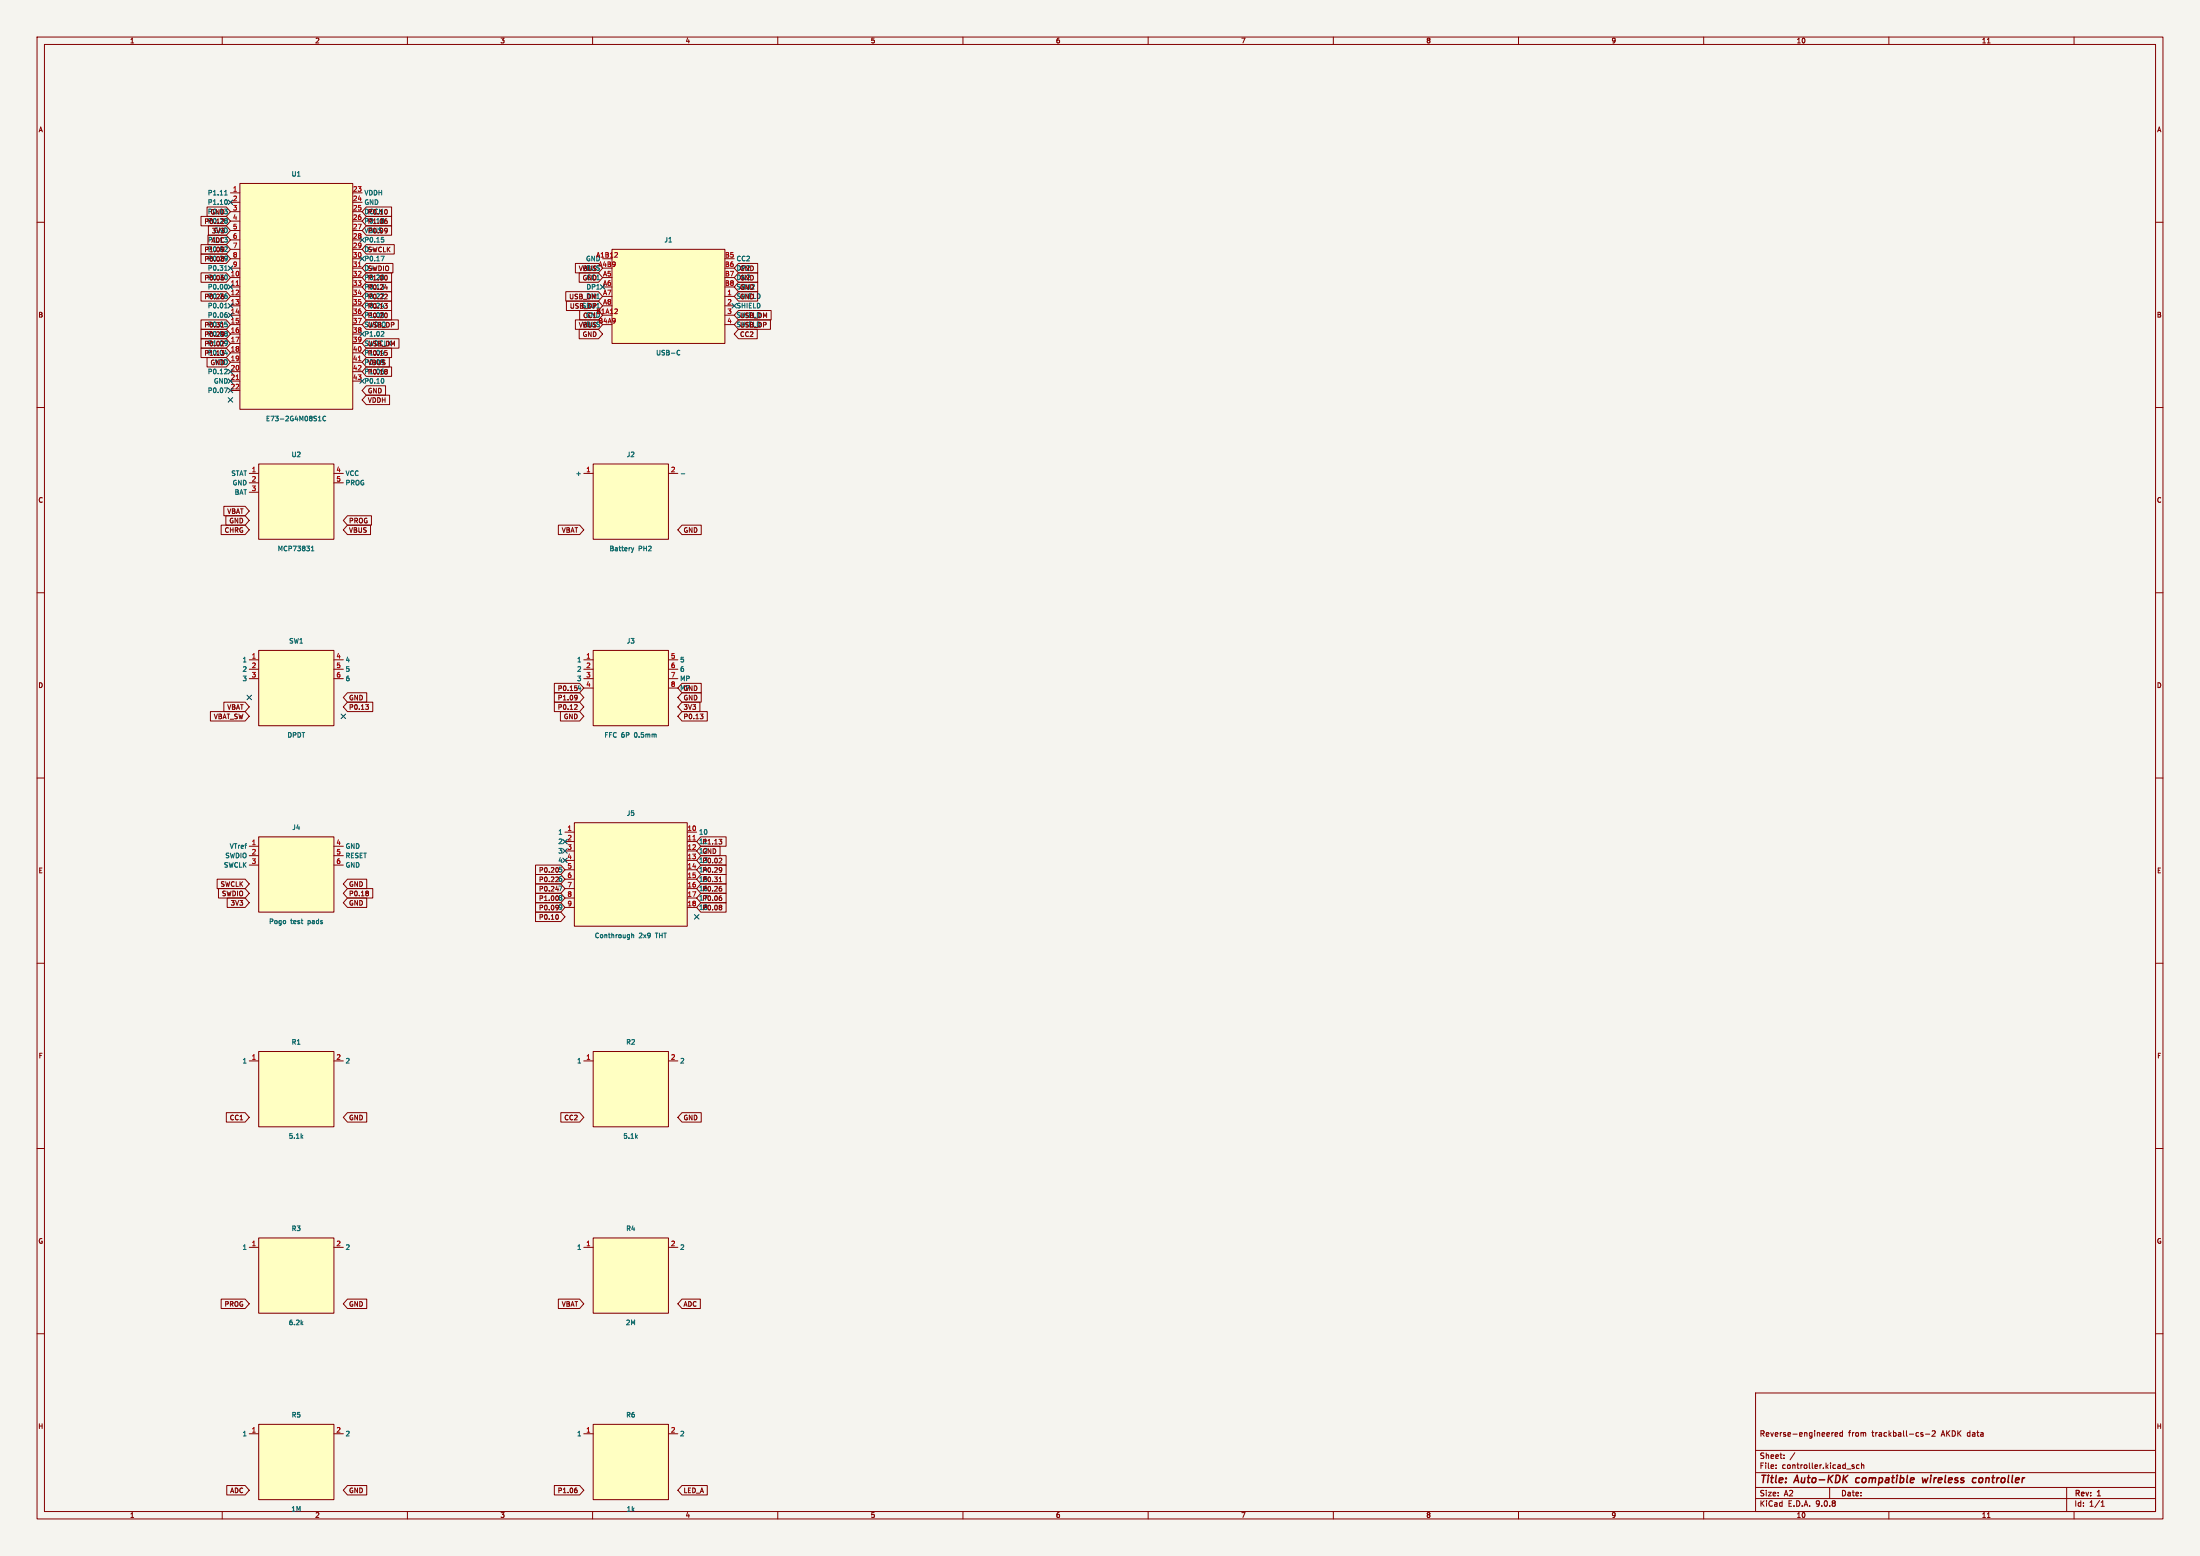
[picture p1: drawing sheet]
<svg xmlns="http://www.w3.org/2000/svg" width="594mm" height="420mm" viewBox="0 0 594 420" stroke-linecap="round" stroke-linejoin="round" font-family="sans-serif">
<path d="M0 0h594v420h-594z" fill="#f5f4ef" stroke="#f5f4ef" stroke-width=".27"/>
<g fill="none" stroke="#840000" stroke-width=".27">
<path d="M10 10h574v400h-574zM12 12h570v396h-570zM60 10v2M110 10v2M160 10v2M210 10v2M260 10v2M310 10v2M360 10v2M410 10v2M460 10v2M510 10v2"/>
<path d="M536.6 11.6h.7M560 10v2M10 60h2M582 60h2M10 110h2M582 110h2M10 160h2M582 160h2M10 210h2M582 210h2M10 260h2M582 260h2"/>
<path d="M10 310h2M582 310h2M10 360h2M474 376h108v32h-108zM582 360h2M474 397.5h108M474 391.5h108M479.5 396.2v.2M479.5 395.4v.2M481.7 393.5v.2M481.7 392.7v.2M484.6 392.1l-1.3 1.9"/>
<path d="M494.6 386.7v1M495 386.7l-.4 .3M495.5 387.2l.7-.2-.1-.3h-.4l-.2 .2v.7h.6M497.5 386.7h-.5l-.3 .3 .2 .6h.6M497.5 386.2v1.5M500.1 395.8l.5 .1 .1 .3-.2 .2-.5-.1M500.1 395.4h.5M502 395.4h-.5l-.3 .3 .2 .6h.6M502.6 395.5l.6-.1v1M502.6 394.9v1.5M519.2 386.7h-.4l-.2 .2 .1 .2 .5 .1v.4h-.6M519.9 387.1h1.1"/>
<path d="M521.7 386.3l.5-.1 .3 .4-.9 1.1h.9M60 408v2M110 408v2M160 408v2M210 408v2M260 408v2M310 408v2M360 408v2M410 408v2M460 408v2M474 404.5h108M474 401.5h108"/>
<path d="M494 401.5v3M510 408v2M536.6 409.6h.7M558 401.5v6.5M560 408v2M567.3 406.6h.9M567.3 405.5l.4-.4v1.5"/>
</g>
<path d="M501.2 399.1l-.2 .7 .4 .4M519 398.9l.3 1.3 .5-1 .2 1 .6-1.3M533.6 399l-.6-.1-.3 .2M534.3 399.2v.8M532.7 400.1h.8" fill="none" stroke="#840000" stroke-width=".4"/>
<path d="M160.2 283.8h20.3v20.3h-20.3z" fill="#ffffc2"/>
<path d="M157.6 286.4h2.6M160.2 283.8h20.3v20.3h-20.3zM180.5 286.4h2.5" fill="none" stroke="#840000" stroke-width=".27"/>
<path d="M64.8 49.5h30.4v61h-30.4z" fill="#ffffc2"/>
<g fill="none" stroke="#840000" stroke-width=".27">
<path d="M62.2 52.1h2.6M62.2 54.6h2.6M62.2 57.1h2.6M62.2 59.7h2.6M64.8 49.5h30.4v61h-30.4zM95.2 52.1h2.6M95.2 54.6h2.6M95.2 57.1h2.6M95.2 59.7h2.6M62.2 62.2h2.6M62.2 64.8h2.6M62.2 67.3h2.6"/>
<path d="M62.2 69.8h2.6M62.2 72.4h2.6M62.2 74.9h2.6M62.2 77.5h2.6M95.2 62.2h2.6M95.2 64.8h2.6M95.2 67.3h2.6M95.2 69.8h2.6M95.2 72.4h2.6M95.2 74.9h2.6M95.2 77.5h2.6M62.2 80h2.6"/>
<path d="M62.2 82.5h2.6M62.2 85.1h2.6M62.2 87.6h2.6M62.2 90.2h2.6M62.2 92.7h2.6M62.2 95.2h2.6M62.2 97.8h2.6M95.2 80h2.6M95.2 82.5h2.6M95.2 85.1h2.6M95.2 87.6h2.6M95.2 90.2h2.6"/>
<path d="M95.2 92.7h2.6M95.2 95.2h2.6M95.2 97.8h2.6M62.2 100.3h2.6M62.2 102.9h2.6M62.2 105.4h2.6M95.2 100.3h2.6M95.2 102.9h2.6"/>
</g>
<g fill="none" stroke="#006464" stroke-width=".27">
<path d="M60.6 56.4h.8l-.5 .5M60.6 52.6h.8M60.9 51.6l.1-.2v1.2M61.1 53.9a.79 .79 0 0 1 0 1.3M61.1 56.9l.3 .3-.3 .5M61.1 59l.3 .2-.3 .3 .3 .5-.3 .3M60.6 64.1h.8l-.5 .5M60.6 73h.8M60.9 71.9l.1-.2v1.3M61 79.3h.2M61.1 74.2a.79 .79 0 0 1 0 1.3M61.1 76.8a.79 .79 0 0 1 0 1.2"/>
<path d="M61.1 64.6l.3 .2-.3 .5M61.1 66.6l.3 .3-.1 .3-.7 .7h.8M61.1 69.1l.3 .3-.3 1M61.1 79.8l.3 .2-.3 .6M61.4 69.7l-.3 .2M98.5 61.5l.4 1.3M102.9 69.1h.8l-.5 1.3M103 64.1h.6M103.4 64.6l.2 .2-.2 .5M60.6 83.1h.8M60.6 95.4h.8M60.7 86.9h.6"/>
<path d="M60.9 82l.1-.2v1.3M61 84.4h.2M61.1 84.9l.3 .2-.3 .6M61.1 87.4l.3 .3-.3 .5M61.1 89.5l.3 .2-.3 .3 .3 .5-.3 .2M61.1 92l.3 .3-.3 .9M61.1 99.6l.3 .3-.1 .3-.7 .7h.8M61.2 95v.8M61.4 92.6l-.3 .2M103.4 89.5l.2 .2v.3l-.7 .7h.7M60.6 104.7h.8l-.5 1.3M86 113.6h.7"/>
<path d="M86.2 112.5l.1-.2v1.3M88 112.5a.56 .56 0 0 0-.8 .5 .56 .56 0 0 0 .8 .5M103.3 102.2a.79 .79 0 0 1 0 1.2"/>
</g>
<path d="M63.7 77h.8M96.8 72h.7M96.8 97.4h.7M63.7 102.4h.8" fill="none" stroke="#a90000" stroke-width=".27"/>
<path d="M69.8 384.5h20.4v20.3h-20.4z" fill="#ffffc2"/>
<path d="M67.3 387h2.5M69.8 384.5h20.4v20.3h-20.4zM90.2 387h2.5" fill="none" stroke="#840000" stroke-width=".27"/>
<path d="M160.2 384.5h20.3v20.3h-20.3z" fill="#ffffc2"/>
<path d="M157.6 387h2.6M160.2 384.5h20.3v20.3h-20.3zM180.5 387h2.5" fill="none" stroke="#840000" stroke-width=".27"/>
<path d="M69.8 283.8h20.4v20.3h-20.4z" fill="#ffffc2"/>
<path d="M67.3 286.4h2.5M69.8 283.8h20.4v20.3h-20.4zM90.2 286.4h2.5" fill="none" stroke="#840000" stroke-width=".27"/>
<path d="M69.8 334.1h20.4v20.4h-20.4z" fill="#ffffc2"/>
<path d="M67.3 336.7h2.5M69.8 334.1h20.4v20.4h-20.4zM90.2 336.7h2.5" fill="none" stroke="#840000" stroke-width=".27"/>
<path d="M160.2 334.1h20.3v20.4h-20.3z" fill="#ffffc2"/>
<path d="M157.6 336.7h2.6M160.2 334.1h20.3v20.4h-20.3zM180.5 336.7h2.5" fill="none" stroke="#840000" stroke-width=".27"/>
<path d="M160.2 125.2h20.3v20.4h-20.3z" fill="#ffffc2"/>
<path d="M157.6 127.8h2.6M160.2 125.2h20.3v20.4h-20.3zM180.5 127.8h2.5" fill="none" stroke="#840000" stroke-width=".27"/>
<path d="M183.9 127.9h1M170.5 147.8l.3 .9M170.8 148.7l-.2 .3M171.1 147.8l-.3 .9" fill="none" stroke="#006464" stroke-width=".27"/>
<path d="M155.1 222.1h30.5v27.9h-30.5z" fill="#ffffc2"/>
<g fill="none" stroke="#840000" stroke-width=".27">
<path d="M152.5 224.6h2.6M152.5 227.2h2.6M152.5 229.7h2.6M152.5 232.2h2.6M152.5 234.8h2.6M152.5 237.3h2.6M152.5 239.9h2.6M155.1 222.1h30.5v27.9h-30.5zM185.6 224.6h2.5M185.6 227.2h2.5M185.6 229.7h2.5M185.6 232.2h2.5"/>
<path d="M185.6 234.8h2.5M185.6 237.3h2.5M185.6 239.9h2.5M152.5 242.4h2.6M152.5 244.9h2.6M185.6 242.4h2.5M185.6 244.9h2.5"/>
</g>
<path d="M187.1 226.7h.7" fill="none" stroke="#a90000" stroke-width=".27"/>
<path d="M170.6 251.9v1.2M170.6 252.4l.4-.1 .1 .8" fill="none" stroke="#006464" stroke-width=".27"/>
<path d="M160.2 175.6h20.3v20.3h-20.3z" fill="#ffffc2"/>
<path d="M157.6 178.1h2.6M160.2 175.6h20.3v20.3h-20.3zM180.5 178.1h2.5M157.6 180.6h2.6M157.6 183.2h2.6M157.6 185.7h2.6M180.5 180.6h2.5M180.5 183.2h2.5M180.5 185.7h2.5" fill="none" stroke="#840000" stroke-width=".27"/>
<path d="M69.8 225.9h20.4v20.3h-20.4z" fill="#ffffc2"/>
<path d="M67.3 228.4h2.5M67.3 231h2.5M67.3 233.5h2.5M69.8 225.9h20.4v20.3h-20.4zM90.2 228.4h2.5M90.2 231h2.5M90.2 233.5h2.5" fill="none" stroke="#840000" stroke-width=".27"/>
<path d="M165.2 67.3h30.5v25.4h-30.5z" fill="#ffffc2"/>
<path d="M165.2 67.3h30.5v25.4h-30.5zM195.7 80h2.6M195.7 82.5h2.6M195.7 85.1h2.6M195.7 87.6h2.6" fill="none" stroke="#840000" stroke-width=".27"/>
<path d="M165.9 69.4h.8M166.7 68.3v.4M165.9 84.7h.8M166.7 83.5v.4" fill="none" stroke="#a90000" stroke-width=".27"/>
<path d="M183 94.6l.6 .1M183.6 95.7l-.6 .1" fill="none" stroke="#006464" stroke-width=".27"/>
<path d="M69.8 125.2h20.4v20.4h-20.4z" fill="#ffffc2"/>
<path d="M67.3 127.8h2.5M67.3 130.3h2.5M67.3 132.9h2.5M69.8 125.2h20.4v20.4h-20.4zM90.2 127.8h2.5M90.2 130.3h2.5" fill="none" stroke="#840000" stroke-width=".27"/>
<path d="M84.1 148.7h.7M84.1 147.8l.3-.4v1.3" fill="none" stroke="#006464" stroke-width=".27"/>
<path d="M69.8 175.6h20.4v20.3h-20.4z" fill="#ffffc2"/>
<g fill="none" stroke="#840000" stroke-width=".27">
<path d="M54.3 58.4h6.8l1.1 1.3-1.1 1.3h-6.8zM55.9 55.9h5.2l1.1 1.2-1.1 1.3h-5.2zM98.9 58.4h6.8v2.6h-6.8l-1.1-1.3zM98.9 55.9h6.8v2.5h-6.8l-1.1-1.3zM104.2 59.1h.2M104.3 56.5a.79 .79 0 0 1 0 1.3M104.3 59.6l.3 .2-.3 .6M54.3 78.7h6.8l1.1 1.3-1.1 1.3h-6.8zM54.3 73.6h6.8l1.1 1.3-1.1 1.3h-6.8zM54.3 68.6h6.8l1.1 1.2-1.1 1.3h-6.8zM54.3 66h6.8l1.1 1.3-1.1 1.3h-6.8zM56.1 63.5h5l1.1 1.3-1.1 1.2h-5z"/>
<path d="M56.3 60.9h4.8l1.1 1.3-1.1 1.3h-4.8zM98.9 78.7h6.8v2.6h-6.8l-1.1-1.3zM98.9 76.2h6.8v2.5h-6.8l-1.1-1.2zM98.9 73.6h6.8v2.6h-6.8l-1.1-1.3zM98.9 71.1h7.2v2.6h-7.2l-1.1-1.3zM98.9 66h7.6v2.6h-7.6l-1.1-1.3zM98.9 60.9h6.8v2.6h-6.8l-1.1-1.3zM103.8 77.7h.8M104.3 74.3a.79 .79 0 0 1 0 1.3M104.3 61.6l.3 .3-.3 .9M104.3 79.4l.3 .2-.1 .3-.7 .8h.8M104.4 77.3v.8"/>
<path d="M104.6 62.2l-.3 .2M152.8 78.7h8.8l1.1 1.3-1.1 1.3h-8.8zM155.4 71.1h6.2l1.1 1.3-1.1 1.3h-6.2zM156.4 73.6h5.2l1.1 1.3-1.1 1.3h-5.2zM156.4 71.8l.4 1.3M199.4 71.1h5.2v2.6h-5.2l-1.1-1.3zM199.4 73.6h5.2v2.6h-5.2l-1.1-1.3zM199.4 76.2h5.2v2.5h-5.2l-1.1-1.2zM199.4 78.7h5.2v2.6h-5.2l-1.1-1.3zM54.3 86.3h6.8l1.1 1.3-1.1 1.3h-6.8zM54.3 94h6.8l1.1 1.2-1.1 1.3h-6.8zM54.3 91.4h6.8l1.1 1.3-1.1 1.3h-6.8z"/>
<path d="M54.3 88.9h6.8l1.1 1.3-1.1 1.2h-6.8zM55.9 96.5h5.2l1.1 1.3-1.1 1.3h-5.2zM98.9 81.3h6.8v2.5h-6.8l-1.1-1.3zM98.9 83.8h6.8v2.6h-6.8l-1.1-1.3zM98.9 86.3h8.6v2.6h-8.6l-1.1-1.3zM98.9 91.4h8.8v2.6h-8.8l-1.1-1.3zM98.9 94h6.8v2.5h-6.8l-1.1-1.3zM98.9 96.5h6.2v2.6h-6.2l-1.1-1.3zM98.9 99h6.8v2.6h-6.8l-1.1-1.3zM103.8 81.9h.8l-.5 .5M103.9 94.6h.6M104.3 84.5a.79 .79 0 0 1 0 1.3"/>
<path d="M104.3 82.4l.3 .3-.3 .5M104.3 95.1l.3 .3-.3 .5M104.3 99.7l.3 .3-.3 .3 .3 .4-.3 .3M106.1 93l.4-.9v1.3M152.9 81.3h8.7l1.1 1.2-1.1 1.3h-8.7zM155.4 86.3h6.2l1.1 1.3-1.1 1.3h-6.2zM156.4 88.9h5.2l1.1 1.3-1.1 1.2h-5.2zM156.4 87l.4 1.3M156.5 83.8h5.1l1.1 1.3-1.1 1.3h-5.1zM199.4 88.9h5.1v2.5h-5.1l-1.1-1.2zM199.4 86.3h8.6v2.6h-8.6l-1.1-1.3zM199.4 83.8h8.8v2.6h-8.8l-1.1-1.3z"/>
<path d="M98.9 104.1h5.2v2.6h-5.2l-1.1-1.3zM98.9 106.7h6.3v2.5h-6.3l-1.1-1.3zM60.4 136.7h5.8l1.1 1.2-1.1 1.3h-5.8zM61 139.2h5.2l1.1 1.3-1.1 1.3h-5.2zM93.8 139.2h6.5v2.6h-6.5l-1.1-1.3zM59.7 141.7h6.5l1.1 1.3-1.1 1.3h-6.5zM93.8 141.7h6.2v2.6h-6.2l-1.1-1.3zM150.8 141.7h5.7l1.1 1.3-1.1 1.3h-5.7zM184.1 141.7h5.2v2.6h-5.2l-1.1-1.3zM67.3 178.1h2.5M69.8 175.6h20.4v20.3h-20.4zM90.2 178.1h2.5"/>
<path d="M56.8 192.1h9.4l1.1 1.2-1.1 1.3h-9.4zM60.4 189.5h5.8l1.1 1.3-1.1 1.3h-5.8zM67.3 180.6h2.5M67.3 183.2h2.5M90.2 180.6h2.5M90.2 183.2h2.5M93.8 187h5.2v2.5h-5.2l-1.1-1.2zM93.8 189.5h6.8v2.6h-6.8l-1.1-1.3zM98.7 190.2h.8l-.4 .5M99.2 190.7l.3 .2-.3 .6M149.7 184.4h6.8l1.1 1.3-1.1 1.3h-6.8zM149.7 187h6.8l1.1 1.3-1.1 1.2h-6.8z"/>
<path d="M149.7 189.5h6.8l1.1 1.3-1.1 1.3h-6.8zM151.3 192.1h5.2l1.1 1.2-1.1 1.3h-5.2zM155.6 187.7l.2 .2-.2 1M155.6 190.2l.2 .2v.3l-.7 .8h.7M155.8 188.2l-.2 .2M184.1 187h5.2v2.5h-5.2l-1.1-1.2zM184.1 189.5h4.9v2.6h-4.9l-1.1-1.3zM184.1 192.1h6.9v2.5h-6.9l-1.1-1.3zM184.1 184.4h5.2v2.6h-5.2l-1.1-1.3zM189 192.7h.8l-.4 .5M189.6 193.2l.2 .3-.2 .5M58.6 237.3h7.6l1.1 1.3-1.1 1.3h-7.6z"/>
<path d="M59 239.8h7.2l1.1 1.3-1.1 1.3h-7.2zM93.8 237.3h5.2v2.6h-5.2l-1.1-1.3zM93.8 239.8h6.8v2.6h-6.8l-1.1-1.3zM144.6 233.5h6.8l1.1 1.3-1.1 1.2h-6.8zM144.6 236h6.8l1.1 1.3-1.1 1.3h-6.8zM144.6 238.6h6.8l1.1 1.3-1.1 1.2h-6.8zM150.7 237.3l-.7 .7h.8M189.2 231h6.8v2.5h-6.8l-1.1-1.3zM189.2 233.5h6.8v2.5h-6.8l-1.1-1.2zM189.2 236h6.8v2.6h-6.8l-1.1-1.3zM189.2 238.6h6.8v2.5h-6.8l-1.1-1.2zM189.2 228.4h5.2v2.6h-5.2l-1.1-1.3z"/>
<path d="M189.2 225.9h6.8v2.5h-6.8l-1.1-1.2zM194.1 226.6h.8l-.4 .4M194.2 238h.7M194.4 236.9l.1-.2v1.3M194.5 239.3h.3M194.6 231.6l.3 .3-.1 .3-.7 .7h.8M194.6 227l.3 .3-.3 .5M194.6 234.2l.3 .2-.3 1M194.6 239.7l.3 .3-.3 .5M194.9 234.7l-.3 .3M61.3 242.4h4.9l1.1 1.3-1.1 1.2h-4.9zM93.8 242.4h5.2v2.5h-5.2l-1.1-1.2z"/>
<path d="M99.2 240.5l.3 .3-.3 .3 .3 .4-.3 .3M144.6 241.1h6.8l1.1 1.3-1.1 1.3h-6.8zM144.6 243.7h6.8l1.1 1.2-1.1 1.3h-6.8zM144.6 246.2h6.8l1.1 1.3-1.1 1.2h-6.8zM150 240.1h.8M150.5 246.9a.79 .79 0 0 1 0 1.2M189.2 241.1h6.8v2.6h-6.8l-1.1-1.3zM189.2 243.7h6.8v2.5h-6.8l-1.1-1.3zM194.5 241.8h.3M194.6 242.3l.3 .2-.3 .6M194.6 244.3l.3 .3-.3 .3 .3 .5-.3 .2M61.1 300.3h5.1l1.1 1.3-1.1 1.3h-5.1z"/>
<path d="M93.8 300.3h5.2v2.6h-5.2l-1.1-1.3zM151.4 300.3h5.1l1.1 1.3-1.1 1.3h-5.1zM184.1 300.3h5.2v2.6h-5.2l-1.1-1.3zM59.7 350.6h6.5l1.1 1.3-1.1 1.3h-6.5zM93.8 350.6h5.2v2.6h-5.2l-1.1-1.3zM150.8 350.6h5.7l1.1 1.3-1.1 1.3h-5.7zM184.1 350.6h5v2.6h-5l-1.1-1.3zM61.2 401h5l1.1 1.2-1.1 1.3h-5zM93.8 401h5.2v2.5h-5.2l-1.1-1.3zM149.7 401h6.8l1.1 1.2-1.1 1.3h-6.8zM155.5 401.6h.2M155.6 402.1l.2 .3-.2 .5"/>
<path d="M184.1 401h6.9v2.5h-6.9l-1.1-1.3z"/>
</g>
<g fill="none" stroke="#000084" stroke-width=".27">
<path d="M61.6 54l1.2 1.2M62.8 54l-1.2 1.2M61.6 76.9l1.2 1.2M61.6 71.8l1.2 1.2M62.8 76.9l-1.2 1.2M62.8 71.8l-1.2 1.2M97.2 69.2l1.2 1.2M97.2 64.2l1.2 1.2M98.4 69.2l-1.2 1.2M98.4 64.2l-1.2 1.2M162.1 76.9l1.2 1.2M163.3 76.9l-1.2 1.2"/>
<path d="M61.6 84.5l1.2 1.2M61.6 99.7l1.2 1.2M61.6 81.9l1.2 1.2M62.8 84.5l-1.2 1.2M62.8 99.7l-1.2 1.2M62.8 81.9l-1.2 1.2M97.2 89.6l1.2 1.2M98.4 89.6l-1.2 1.2M197.7 81.9l1.2 1.2M198.9 81.9l-1.2 1.2M61.6 107.3l1.2 1.2M61.6 104.8l1.2 1.2"/>
<path d="M61.6 102.3l1.2 1.2M62.8 107.3l-1.2 1.2M62.8 104.8l-1.2 1.2M62.8 102.3l-1.2 1.2M97.2 102.3l1.2 1.2M98.4 102.3l-1.2 1.2M66.7 187.7l1.2 1.2M67.9 187.7l-1.2 1.2M92.1 192.7l1.2 1.2M93.3 192.7l-1.2 1.2M151.9 229.1l1.2 1.2M151.9 231.6l1.2 1.2"/>
<path d="M151.9 226.5l1.2 1.3M153.1 229.1l-1.2 1.2M153.1 231.6l-1.2 1.2M153.1 226.5l-1.2 1.3M187.5 246.9l1.2 1.2M188.7 246.9l-1.2 1.2"/>
</g>
<g font-size="2.8" fill="#840000">
<text x="475" y="400.9">Title:</text>
<text x="484.7" y="400.9">Auto-KDK</text>
<text x="501.9" y="400.9">compatible</text>
<text x="520.7" y="400.9">wireless</text>
<text x="535.1" y="400.9">controller</text>
</g>
<g font-size="2.1" fill="#840000">
<text x="475" y="388">Reverse-engineered</text>
<text x="499" y="388">from</text>
<text x="505.5" y="388">trackball-cs-2</text>
<text x="524.3" y="388">AKDK data</text>
<text x="475" y="394">Sheet:</text>
<text x="475" y="396.7">File:</text>
<text x="481.1" y="396.7">controller.kicad_sch</text>
<text x="475" y="406.9">KiCad</text>
<text x="475" y="404.1">Size:</text>
<text x="481.7" y="404.1">A2</text>
<text x="482.7" y="406.9">E.D.A.</text>
<text x="490.3" y="406.9">9.0.8</text>
<text x="497" y="404.1">Date:</text>
<text x="560" y="404.3">Rev:</text>
<text x="560" y="406.9">Id:</text>
<text x="564.1" y="406.9">1/1</text>
<text x="566.4" y="404.3">1</text>
</g>
<g font-size="1.8" fill="#840000">
<text x="35" y="11.9">1</text>
<text x="85" y="11.9">2</text>
<text x="135" y="11.9">3</text>
<text x="185" y="11.9">4</text>
<text x="235" y="11.9">5</text>
<text x="285" y="11.9">6</text>
<text x="335" y="11.9">7</text>
<text x="385" y="11.9">8</text>
<text x="435" y="11.9">9</text>
<text x="485" y="11.9">10</text>
<text x="535" y="11.9">11</text>
<text x="10.3" y="35.9">A</text>
<text x="582.3" y="35.9">A</text>
<text x="56.7" y="58.1">GND</text>
<text x="99.2" y="58.1">P0.10</text>
<text x="55.1" y="60.6">P0.12</text>
<text x="56" y="60.5">P0.28</text>
<text x="57" y="65.7">ADC</text>
<text x="57.1" y="63.2">3V3</text>
<text x="98.3" y="60.5">P0.18</text>
<text x="99.2" y="60.6">P1.06</text>
<text x="99.2" y="63.2">P0.09</text>
<text x="55.1" y="70.8">P0.08</text>
<text x="55.1" y="68.3">P1.09</text>
<text x="56" y="68.2">P0.02</text>
<text x="56" y="70.7">P0.29</text>
<text x="98.3" y="68.2">D-</text>
<text x="99.2" y="68.3">SWCLK</text>
<text x="55.1" y="75.9">P0.06</text>
<text x="56" y="75.8">P0.30</text>
<text x="98.3" y="73.2">D+</text>
<text x="98.3" y="75.8">P0.20</text>
<text x="99.2" y="75.9">P1.00</text>
<text x="99.2" y="73.3">SWDIO</text>
<text x="157.1" y="73.2">VBUS</text>
<text x="157.2" y="75.9">GND</text>
<text x="158.2" y="75.8">CC1</text>
<text x="198.8" y="73.2">DP2</text>
<text x="198.8" y="75.8">DN2</text>
<text x="199.7" y="73.3">GND</text>
<text x="199.7" y="75.9">GND</text>
<text x="55.1" y="81">P0.26</text>
<text x="56" y="80.9">P0.26</text>
<text x="98.3" y="78.3">P0.13</text>
<text x="98.3" y="80.9">P0.22</text>
<text x="99.2" y="81">P0.22</text>
<text x="99.2" y="78.4">P0.24</text>
<text x="99.2" y="83.5">P0.13</text>
<text x="153.6" y="81">USB_DM</text>
<text x="153.8" y="83.5">USB_DP</text>
<text x="157" y="83.4">SBU1</text>
<text x="158.2" y="80.9">DN1</text>
<text x="199.7" y="78.4">GND</text>
<text x="199.7" y="81">GND</text>
<text x="10.3" y="85.9">B</text>
<text x="55.1" y="88.6">P0.31</text>
<text x="56" y="88.5">P0.05</text>
<text x="98.3" y="85.9">P1.00</text>
<text x="98.3" y="88.5">SWDIO</text>
<text x="99.2" y="86">P0.20</text>
<text x="99.2" y="88.6">USB_DP</text>
<text x="157.1" y="88.5">VBUS</text>
<text x="157.3" y="86">CC1</text>
<text x="198.8" y="85.9">SHIELD</text>
<text x="198.8" y="88.5">SHIELD</text>
<text x="199.7" y="88.6">USB_DP</text>
<text x="199.7" y="86">USB_DM</text>
<text x="582.3" y="85.9">B</text>
<text x="55.1" y="93.7">P0.02</text>
<text x="55.1" y="91.1">P0.29</text>
<text x="56" y="91">P0.08</text>
<text x="56" y="93.6">P1.09</text>
<text x="98.3" y="93.6">SWDCLK</text>
<text x="157.2" y="91.1">GND</text>
<text x="199.7" y="91.1">CC2</text>
<text x="55.1" y="96.2">P1.13</text>
<text x="56" y="96.1">P0.04</text>
<text x="56.7" y="98.7">GND</text>
<text x="57.9" y="98.6">VDD</text>
<text x="98.3" y="98.6">P0.09</text>
<text x="99.2" y="96.2">P0.15</text>
<text x="99.2" y="98.7">VBUS</text>
<text x="99.2" y="101.3">P0.18</text>
<text x="99.2" y="106.4">GND</text>
<text x="99.2" y="108.9">VDDH</text>
<text x="10.3" y="135.9">C</text>
<text x="582.3" y="135.9">C</text>
<text x="60.5" y="144">CHRG</text>
<text x="61.3" y="138.9">VBAT</text>
<text x="61.8" y="141.4">GND</text>
<text x="94.1" y="144">VBUS</text>
<text x="94.1" y="141.4">PROG</text>
<text x="151.6" y="144">VBAT</text>
<text x="184.4" y="144">GND</text>
<text x="10.3" y="185.9">D</text>
<text x="582.3" y="185.9">D</text>
<text x="61.3" y="191.8">VBAT</text>
<text x="94.1" y="189.2">GND</text>
<text x="94.1" y="191.8">P0.13</text>
<text x="150.5" y="186.7">P0.15</text>
<text x="150.5" y="189.2">P1.09</text>
<text x="150.5" y="191.8">P0.12</text>
<text x="155.7" y="186.6">4</text>
<text x="183.5" y="186.6">MP</text>
<text x="184.4" y="189.2">GND</text>
<text x="184.4" y="191.8">3V3</text>
<text x="184.4" y="186.7">GND</text>
<text x="57.6" y="194.3">VBAT_SW</text>
<text x="152.1" y="194.3">GND</text>
<text x="184.4" y="194.3">P0.13</text>
<text x="188.6" y="228">11</text>
<text x="188.6" y="230.6">12</text>
<text x="188.6" y="233.1">13</text>
<text x="189.5" y="233.2">P0.02</text>
<text x="189.5" y="230.6">GND</text>
<text x="189.5" y="228.1">P1.13</text>
<text x="10.3" y="235.9">E</text>
<text x="59.4" y="239.5">SWCLK</text>
<text x="94.1" y="239.5">GND</text>
<text x="145.4" y="235.7">P0.20</text>
<text x="145.4" y="238.3">P0.22</text>
<text x="150.6" y="235.6">5</text>
<text x="150.6" y="238.2">6</text>
<text x="188.6" y="235.6">14</text>
<text x="188.6" y="238.2">15</text>
<text x="189.5" y="235.7">P0.29</text>
<text x="189.5" y="238.3">P0.31</text>
<text x="582.3" y="235.9">E</text>
<text x="59.8" y="242.1">SWDIO</text>
<text x="62.2" y="244.6">3V3</text>
<text x="94.1" y="244.6">GND</text>
<text x="94.1" y="242.1">P0.18</text>
<text x="145.4" y="240.8">P0.24</text>
<text x="145.4" y="243.3">P1.00</text>
<text x="145.4" y="245.9">P0.09</text>
<text x="150.6" y="240.7">7</text>
<text x="150.6" y="243.3">8</text>
<text x="150.6" y="245.8">9</text>
<text x="188.6" y="240.7">16</text>
<text x="188.6" y="243.3">17</text>
<text x="188.6" y="245.8">18</text>
<text x="189.5" y="240.8">P0.26</text>
<text x="189.5" y="243.3">P0.06</text>
<text x="189.5" y="245.9">P0.08</text>
<text x="145.4" y="248.4">P0.10</text>
<text x="10.3" y="285.9">F</text>
<text x="582.3" y="285.9">F</text>
<text x="61.9" y="302.6">CC1</text>
<text x="94.1" y="302.6">GND</text>
<text x="152.2" y="302.6">CC2</text>
<text x="184.4" y="302.6">GND</text>
<text x="10.3" y="335.9">G</text>
<text x="582.3" y="335.9">G</text>
<text x="60.5" y="352.9">PROG</text>
<text x="94.1" y="352.9">GND</text>
<text x="151.6" y="352.9">VBAT</text>
<text x="184.4" y="352.9">ADC</text>
<text x="10.2" y="385.9">H</text>
<text x="582.2" y="385.9">H</text>
<text x="62" y="403.2">ADC</text>
<text x="94.1" y="403.2">GND</text>
<text x="150.5" y="403.2">P1.06</text>
<text x="184.4" y="403.2">LED_A</text>
<text x="35" y="409.9">1</text>
<text x="85" y="409.9">2</text>
<text x="135" y="409.9">3</text>
<text x="185" y="409.9">4</text>
<text x="235" y="409.9">5</text>
<text x="285" y="409.9">6</text>
<text x="335" y="409.9">7</text>
<text x="385" y="409.9">8</text>
<text x="435" y="409.9">9</text>
<text x="485" y="409.9">10</text>
<text x="535" y="409.9">11</text>
</g>
<g font-size="1.8" fill="#006464">
<text x="78.6" y="47.8">U1</text>
<text x="56" y="52.9">P1.11</text>
<text x="98.3" y="52.9">VDDH</text>
<text x="56" y="55.5">P1.10</text>
<text x="98.3" y="55.5">GND</text>
<text x="98.3" y="58">DCCH</text>
<text x="57.6" y="63.1">GND</text>
<text x="98.3" y="65.6">P0.15</text>
<text x="179.3" y="65.6">J1</text>
<text x="98.3" y="70.7">P0.17</text>
<text x="198.8" y="70.7">CC2</text>
<text x="56" y="73.2">P0.31</text>
<text x="56" y="78.3">P0.00</text>
<text x="56" y="83.4">P0.01</text>
<text x="98.3" y="83.4">P0.24</text>
<text x="158.2" y="78.3">DP1</text>
<text x="198.8" y="78.3">SBU2</text>
<text x="198.8" y="80.9">SHIELD</text>
<text x="198.8" y="83.4">SHIELD</text>
<text x="56" y="85.9">P0.06</text>
<text x="98.3" y="91">P1.02</text>
<text x="56" y="101.2">P0.12</text>
<text x="98.3" y="96.1">P1.04</text>
<text x="98.3" y="101.2">P1.06</text>
<text x="177.1" y="96.1">USB-C</text>
<text x="56" y="106.3">P0.07</text>
<text x="57.6" y="103.7">GND</text>
<text x="98.3" y="103.7">P0.10</text>
<text x="71.7" y="113.9">E73-2G4M08S1C</text>
<text x="78.6" y="123.6">U2</text>
<text x="169.1" y="123.6">J2</text>
<text x="62.4" y="128.6">STAT</text>
<text x="62.7" y="131.2">GND</text>
<text x="93.2" y="128.6">VCC</text>
<text x="93.2" y="131.2">PROG</text>
<text x="155.3" y="128.6">+</text>
<text x="63.3" y="133.7">BAT</text>
<text x="74.9" y="149">MCP73831</text>
<text x="164.5" y="149">Battery</text>
<text x="172.4" y="149">PH2</text>
<text x="78" y="173.9">SW1</text>
<text x="169.1" y="173.9">J3</text>
<text x="65.4" y="179">1</text>
<text x="93.2" y="179">4</text>
<text x="155.7" y="179">1</text>
<text x="183.5" y="179">5</text>
<text x="65.4" y="181.5">2</text>
<text x="65.4" y="184">3</text>
<text x="93.2" y="181.5">5</text>
<text x="93.2" y="184">6</text>
<text x="155.7" y="181.5">2</text>
<text x="155.7" y="184">3</text>
<text x="183.5" y="181.5">6</text>
<text x="183.5" y="184">MP</text>
<text x="77.5" y="199.3">DPDT</text>
<text x="163.1" y="199.3">FFC 6P</text>
<text x="171.4" y="199.3">0.5mm</text>
<text x="169.1" y="220.4">J5</text>
<text x="78.8" y="224.2">J4</text>
<text x="150.6" y="225.5">1</text>
<text x="188.6" y="225.5">10</text>
<text x="60.7" y="231.8">SWDIO</text>
<text x="61.9" y="229.3">VTref</text>
<text x="93.2" y="229.3">GND</text>
<text x="93.2" y="231.8">RESET</text>
<text x="150.6" y="228">2</text>
<text x="150.6" y="230.6">3</text>
<text x="150.6" y="233.1">4</text>
<text x="60.4" y="234.4">SWCLK</text>
<text x="93.2" y="234.4">GND</text>
<text x="72.6" y="249.6">Pogo</text>
<text x="78.4" y="249.6">test</text>
<text x="83.2" y="249.6">pads</text>
<text x="160.5" y="253.4">Conthrough</text>
<text x="172.5" y="253.4">2x9</text>
<text x="177.1" y="253.4">THT</text>
<text x="65.4" y="287.2">1</text>
<text x="78.7" y="282.1">R1</text>
<text x="93.2" y="287.2">2</text>
<text x="155.7" y="287.2">1</text>
<text x="169" y="282.1">R2</text>
<text x="183.5" y="287.2">2</text>
<text x="77.9" y="307.5">5.1k</text>
<text x="168.2" y="307.5">5.1k</text>
<text x="78.7" y="332.5">R3</text>
<text x="169" y="332.5">R4</text>
<text x="65.4" y="337.5">1</text>
<text x="93.2" y="337.5">2</text>
<text x="155.7" y="337.5">1</text>
<text x="183.5" y="337.5">2</text>
<text x="77.9" y="357.9">6.2k</text>
<text x="168.9" y="357.9">2M</text>
<text x="78.7" y="382.8">R5</text>
<text x="169" y="382.8">R6</text>
<text x="65.4" y="387.9">1</text>
<text x="93.2" y="387.9">2</text>
<text x="155.7" y="387.9">1</text>
<text x="183.5" y="387.9">2</text>
<text x="78.6" y="408.2">1M</text>
<text x="169.1" y="408.2">1k</text>
</g>
<g font-size="1.8" fill="#a90000">
<text x="62.8" y="51.8">1</text>
<text x="95.2" y="51.8">23</text>
<text x="62.8" y="54.3">2</text>
<text x="62.8" y="56.9">3</text>
<text x="62.8" y="59.4">4</text>
<text x="95.2" y="54.3">24</text>
<text x="95.2" y="56.9">25</text>
<text x="95.2" y="59.4">26</text>
<text x="62.8" y="62">5</text>
<text x="62.8" y="64.5">6</text>
<text x="95.2" y="62">27</text>
<text x="95.2" y="64.5">28</text>
<text x="62.8" y="67">7</text>
<text x="62.8" y="69.6">8</text>
<text x="95.2" y="67">29</text>
<text x="95.2" y="69.6">30</text>
<text x="158.1" y="70.7">GND</text>
<text x="160.9" y="69.6">A1B12</text>
<text x="195.6" y="69.6">B5</text>
<text x="62.2" y="74.7">10</text>
<text x="62.2" y="77.2">11</text>
<text x="62.8" y="72.1">9</text>
<text x="95.2" y="72.1">31</text>
<text x="95.2" y="74.7">32</text>
<text x="95.2" y="77.2">33</text>
<text x="161.5" y="72.1">A4B9</text>
<text x="162.7" y="74.7">A5</text>
<text x="162.7" y="77.2">A6</text>
<text x="195.6" y="72.1">B6</text>
<text x="195.6" y="74.7">B7</text>
<text x="195.6" y="77.2">B8</text>
<text x="62.2" y="79.7">12</text>
<text x="62.2" y="82.3">13</text>
<text x="95.2" y="79.7">34</text>
<text x="95.2" y="82.3">35</text>
<text x="162.7" y="79.7">A7</text>
<text x="162.7" y="82.3">A8</text>
<text x="196.3" y="79.7">1</text>
<text x="196.3" y="82.3">2</text>
<text x="62.2" y="84.8">14</text>
<text x="62.2" y="87.4">15</text>
<text x="62.2" y="89.9">16</text>
<text x="95.2" y="84.8">36</text>
<text x="95.2" y="87.4">37</text>
<text x="95.2" y="89.9">38</text>
<text x="158.1" y="85.9">GND</text>
<text x="160.9" y="84.8">B1A12</text>
<text x="161.5" y="87.4">B4A9</text>
<text x="196.3" y="84.8">3</text>
<text x="196.3" y="87.4">4</text>
<text x="62.2" y="92.4">17</text>
<text x="62.2" y="95">18</text>
<text x="95.2" y="92.4">39</text>
<text x="95.2" y="95">40</text>
<text x="62.2" y="97.5">19</text>
<text x="62.2" y="100.1">20</text>
<text x="95.2" y="97.5">41</text>
<text x="95.2" y="100.1">42</text>
<text x="62.2" y="102.6">21</text>
<text x="62.2" y="105.1">22</text>
<text x="95.2" y="102.6">43</text>
<text x="67.9" y="127.5">1</text>
<text x="67.9" y="130.1">2</text>
<text x="90.7" y="127.5">4</text>
<text x="90.7" y="130.1">5</text>
<text x="158.2" y="127.5">1</text>
<text x="181" y="127.5">2</text>
<text x="67.9" y="132.6">3</text>
<text x="67.9" y="177.8">1</text>
<text x="90.7" y="177.8">4</text>
<text x="158.2" y="177.8">1</text>
<text x="181" y="177.8">5</text>
<text x="67.9" y="180.4">2</text>
<text x="67.9" y="182.9">3</text>
<text x="90.7" y="180.4">5</text>
<text x="90.7" y="182.9">6</text>
<text x="158.2" y="180.4">2</text>
<text x="158.2" y="182.9">3</text>
<text x="158.2" y="185.5">4</text>
<text x="181" y="180.4">6</text>
<text x="181" y="182.9">7</text>
<text x="181" y="185.5">8</text>
<text x="153.1" y="224.4">1</text>
<text x="153.1" y="226.9">2</text>
<text x="185.5" y="224.4">10</text>
<text x="185.5" y="226.9">11</text>
<text x="67.9" y="228.2">1</text>
<text x="67.9" y="230.7">2</text>
<text x="67.9" y="233.2">3</text>
<text x="90.7" y="228.2">4</text>
<text x="90.7" y="230.7">5</text>
<text x="90.7" y="233.2">6</text>
<text x="153.1" y="229.4">3</text>
<text x="153.1" y="232">4</text>
<text x="185.5" y="229.4">12</text>
<text x="185.5" y="232">13</text>
<text x="153.1" y="234.5">5</text>
<text x="153.1" y="237.1">6</text>
<text x="153.1" y="239.6">7</text>
<text x="185.5" y="234.5">14</text>
<text x="185.5" y="237.1">15</text>
<text x="185.5" y="239.6">16</text>
<text x="153.1" y="242.1">8</text>
<text x="153.1" y="244.7">9</text>
<text x="185.5" y="242.1">17</text>
<text x="185.5" y="244.7">18</text>
<text x="67.9" y="286.1">1</text>
<text x="90.7" y="286.1">2</text>
<text x="158.2" y="286.1">1</text>
<text x="181" y="286.1">2</text>
<text x="67.9" y="336.4">1</text>
<text x="90.7" y="336.4">2</text>
<text x="158.2" y="336.4">1</text>
<text x="181" y="336.4">2</text>
<text x="67.9" y="386.7">1</text>
<text x="90.7" y="386.7">2</text>
<text x="158.2" y="386.7">1</text>
<text x="181" y="386.7">2</text>
</g>
</svg>
